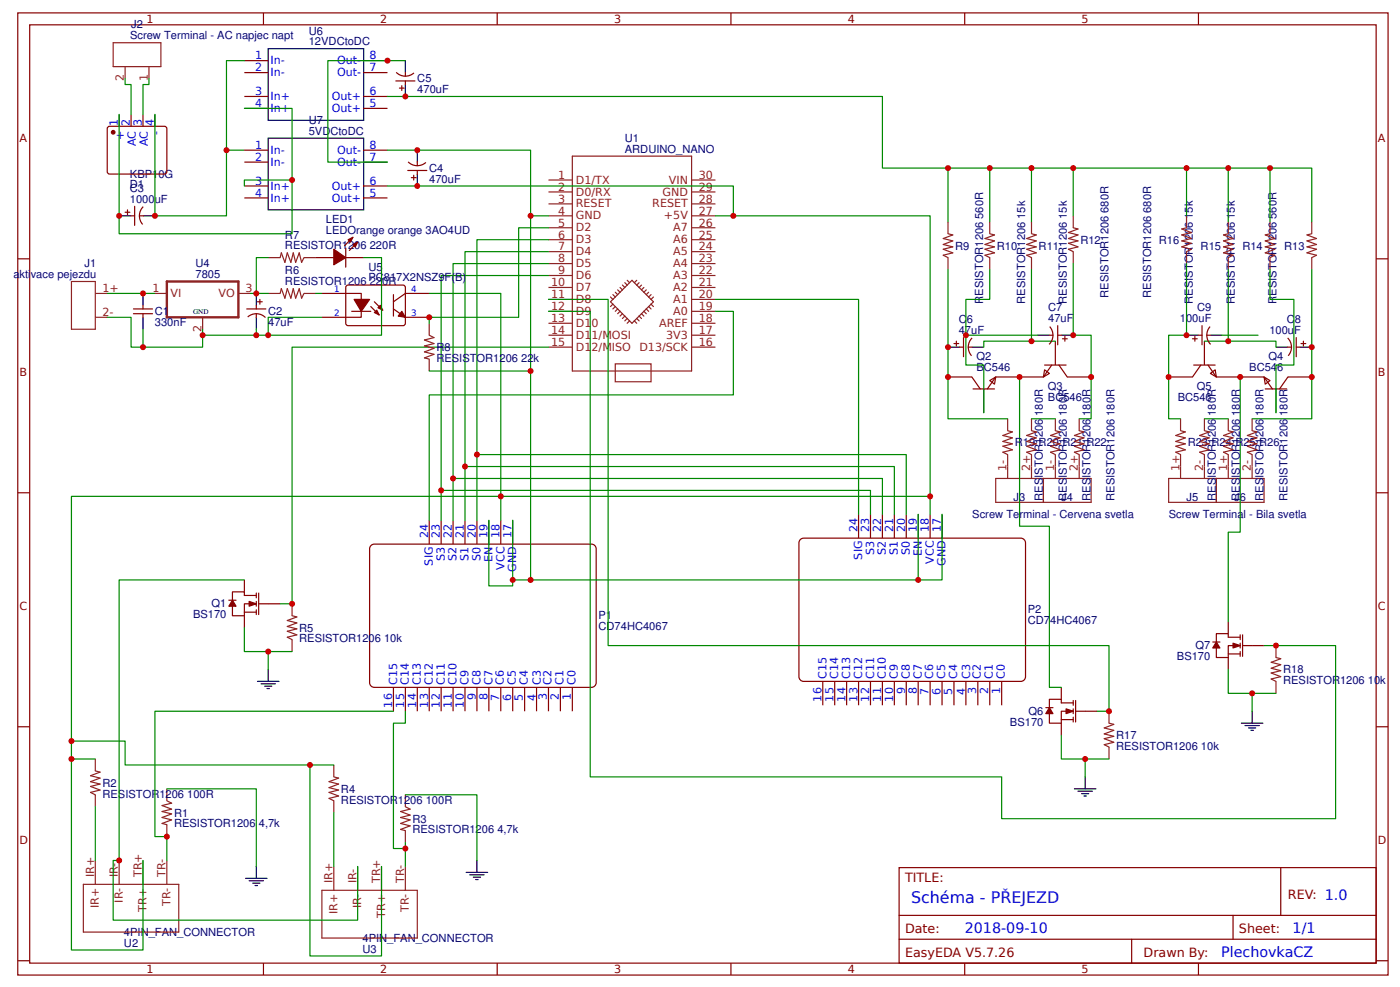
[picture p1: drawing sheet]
<svg xmlns="http://www.w3.org/2000/svg" width="311mm" height="219mm" viewBox="0 0 311 219" stroke-linecap="round" stroke-linejoin="round" font-family="sans-serif">
<g fill="none" stroke="#800" stroke-width=".26">
<path d="M3.9 2.9h304v213.2h-304zM6.6 5.5h298.7v208h-298.7zM58.4 2.9v2.6M110.3 2.9v2.6M162.2 2.9v2.6M214 2.9v2.6M265.9 2.9v2.6M3.9 57.4h2.7M305.3 57.4h2.6M3.9 109.2h2.7M305.3 109.2h2.6M3.9 161.1h2.7"/>
<path d="M305.3 161.1h2.6M199.5 192.3h105.8v21.2h-105.8zM284.1 192.3v10.6M3.9 212.9h2.7M58.4 213.5v2.6M110.3 213.5v2.6M162.2 213.5v2.6M199.5 202.9h105.8M199.5 208.2h105.8M214 213.5v2.6M251.1 208.2v5.3M265.9 213.5v2.6"/>
<path d="M273.6 202.9v5.3M305.3 212.9h2.6"/>
</g>
<g fill="none" stroke="#8d2323" stroke-width=".26">
<path d="M121.7 39.9h5.3M127 34.6h26.4v47.6h-26.4zM153.4 39.9h5.3M121.7 58.4h5.3M121.7 55.8h5.3M121.7 53.1h5.3M121.7 50.5h5.3M121.7 47.8h5.3M121.7 45.2h5.3M121.7 42.5h5.3M153.4 58.4h5.3M153.4 55.8h5.3"/>
<path d="M153.4 53.1h5.3M153.4 50.5h5.3M153.4 47.8h5.3M153.4 45.2h5.3M153.4 42.5h5.3M121.7 74.3h5.3M121.7 71.6h5.3M121.7 69h5.3M121.7 66.4h5.3M121.7 63.7h5.3M121.7 61.1h5.3M121.7 76.9h5.3"/>
<path d="M135.4 66.9l4.8-4.8 4.8 4.8-4.8 4.7zM135.4 65.8l.6 .6M136 65.3l.5 .5M136 67.4l-.6 .5M136.5 64.8l.5 .5M136.5 67.9l-.5 .6M137 64.2l.6 .6M137 68.5l-.5 .5M137.6 63.7l.5 .5M137.6 69l-.6 .5M138.1 63.2l.5 .5M138.1 69.5l-.5 .6"/>
<path d="M138.6 62.7l.5 .5M138.6 70.1l-.5 .5M139.1 62.1l.6 .6M139.1 70.6l-.5 .5M139.7 71.1l-.6 .5M140.7 71.1l.6 .5M141.3 70.6l.5 .5M141.3 62.1l-.6 .6M141.8 70.1l.5 .5M141.8 62.7l-.5 .5M142.3 69.5l.5 .6M142.3 63.2l-.5 .5"/>
<path d="M142.8 69l.6 .5M142.8 63.7l-.5 .5M143.4 68.5l.5 .5M143.4 64.2l-.6 .6M143.9 67.9l.5 .6M143.9 64.8l-.5 .5M144.4 67.4l.6 .5M144.4 65.3l-.5 .5M145 65.8l-.6 .6M153.4 74.3h5.3M153.4 71.6h5.3M153.4 69h5.3"/>
<path d="M153.4 66.4h5.3M153.4 63.7h5.3M153.4 61.1h5.3M153.4 76.9h5.3M136.5 80.6h7.9v4h-7.9z"/>
</g>
<path d="M82.2 121l.9-.4h48.1a1.06 1.06 0 0 1 1.1 1.1v29.6a1.06 1.06 0 0 1-1.1 1h-48.1a1.06 1.06 0 0 1-1.1-1v-29.6z" fill="#fff" stroke="#800000" stroke-width=".26"/>
<g fill="none" stroke="#800" stroke-width=".26">
<path d="M95.2 115.3v5.3M97.9 115.3v5.3M100.5 115.3v5.3M103.2 115.3v5.3M105.8 115.3v5.3M108.5 115.3v5.3M111.1 115.3v5.3M113.7 115.3v5.3M87.3 152.3v5.3M89.9 152.3v5.3M92.6 152.3v5.3M95.2 152.3v5.3"/>
<path d="M97.9 152.3v5.3M100.5 152.3v5.3M103.2 152.3v5.3M105.8 152.3v5.3M108.5 152.3v5.3M111.1 152.3v5.3M113.7 152.3v5.3M116.4 152.3v5.3M119 152.3v5.3M121.7 152.3v5.3M124.3 152.3v5.3M127 152.3v5.3"/>
</g>
<path d="M177.4 119.7l.9-.4h48.2a1.06 1.06 0 0 1 1 1v29.7a1.06 1.06 0 0 1-1 1h-48.2a1.06 1.06 0 0 1-1.1-1v-29.7z" fill="#fff" stroke="#800000" stroke-width=".26"/>
<g fill="none" stroke="#800" stroke-width=".26">
<path d="M54.2 13.4h5.3M54.2 16.1h5.3M80.7 13.4h5.3M80.7 16.1h5.3M87.8 17.9h4.2M87.9 16a2.84 2.84 0 0 0 3.9 .2M88.6 19.5h1.1M89.1 19v1.1M89.9 16.1v.8M89.9 17.9v.8M24 28.1h12.8l.2 .4-.1 9.8-.4 .3-12.5-.1-.2-.5v-9.5zM26.4 25.3v2.7"/>
<path d="M29.1 25.3v2.7M31.7 25.3v2.7M34.4 25.3v2.7M54.2 21.4h5.3M54.2 24h5.3M54.2 33.3h5.3M54.2 35.9h5.3M80.7 21.4h5.3M80.7 24h5.3M80.7 33.3h5.3M80.7 35.9h5.3M90.5 37.8h4.2"/>
<path d="M90.5 35.9a2.84 2.84 0 0 0 4 .1M91.3 39.4h1M91.8 38.8v1.1M92.6 35.9v.8M92.6 37.8v.8M27.8 47h1M28.3 46.5v1.1M29.1 47.8h.8M29.9 45.7v4.3M30.9 47.8h.8M31.8 45.8a2.85 2.85 0 0 0-.1 3.9M54.2 41.2h5.3"/>
<path d="M54.2 43.9h5.3M70.1 57.1h4M76.7 57.1h4M76.7 55v4.2M78.3 52.6l-1.9 1.9M79.3 53.7l-1.8 1.8M80.7 41.2h5.3M80.7 43.9h5.3M29.6 68.5h4.2M29.6 69.5h4.2M31.7 67.7v.8M31.7 69.5v.8"/>
<path d="M54.7 68.5h4.3M55 70.3a2.85 2.85 0 0 1 3.9 .1M56.9 67.7v.8M56.9 69.5v.8M57.1 66.9h1.1M57.7 66.4v1M71.4 65h8.7v5.3h-8.7M77 63.3h12.7l.2 .4v8.2l-.5 .3-12.4-.1-.3-.5v-7.9zM78 69h4.3M82.3 67.9l1.8 1.9M83.1 66.9l1.8 1.8M87.3 68.5l2.6 1.8h5.3"/>
<path d="M87.3 65.3v4.8M95.2 65h-5.3l-2.6 1.9M211.6 76.1h1.1M212.2 75.6v1.1M213 76.9h.8M213.8 74.8v4.3M214.8 76.9h.8M215.7 74.9a2.85 2.85 0 0 0-.2 3.9M190.5 114v5.3M193.1 114v5.3M195.8 114v5.3M198.4 114v5.3"/>
<path d="M201.1 114v5.3M203.7 114v5.3M206.3 114v5.3M209 114v5.3M50.8 133h1.6M51.6 134.4v2.1h2.6M54.2 135.7h2.7M54.2 128.5v2.7M54.2 136.5v2.6M56.9 132h-2.7v-.8h-2.6v1.8M56.9 133.8h-2.7v2.7M56.9 131.4v1.1"/>
<path d="M56.9 133.3v1.1M56.9 135.1v1.1M57.4 131.4v4.8M57.4 133.8h4.8M182.5 151v5.3M185.2 151v5.3M187.8 151v5.3M190.5 151v5.3M193.1 151v5.3M195.8 151v5.3M198.4 151v5.3M201.1 151v5.3"/>
<path d="M203.7 151v5.3M206.3 151v5.3M209 151v5.3M211.6 151v5.3M214.3 151v5.3M216.9 151v5.3M219.6 151v5.3M222.2 151v5.3"/>
</g>
<g fill="none" stroke="#080" stroke-width=".26">
<path d="M27.8 17.4v1.3h1.3v6.6M33 17.4v1.3h-1.3v6.6M54.2 13.4h-4v19.9M89.9 13.4h-17.2v22.5h13.3M26.4 25.3v26.5h38.4v-11.9M34.4 25.3v22.5h15.8v-14.5h4M54.2 24h10.6v15.9h-10.6v1.3M86 33.3h31.7v14.5M86 21.4h109.8v15.9h14.5M219.6 37.3h9.2v11.9M228.8 37.3h9.3v10.5M59.5 57.1h-2.6v7.9"/>
<path d="M80.7 57.1h3.9v17.2h-25.1M86 41.2h76.7v6.6M121.7 53.1h-15.9v47.7M121.7 55.8h-18.5v47.6M121.7 58.4h-21.2v47.6M121.7 47.8h-4v80.7M121.7 50.5h-6.6v19.8h-19.9v1.3M158.7 47.8h47.6v66.2M210.3 49.2v-11.9h9.3v11.9M210.3 59.7v33.1h13.2M23.8 70.3h5.3v6.6h15.9v-3.9M23.8 65h10.6"/>
<path d="M31.7 73v3.9M55.5 65h4M56.9 73v1.3M70.1 65h1.3M71.4 70.3h-11.9v4h-14.5M95.2 65h15.9v45h-95.3v58.2M121.7 61.1h-23.8v47.6M121.7 76.9h-56.9v56.9h-2.6M158.7 69h4v18.5h-67.5v27.8M158.7 66.4h31.8v47.6M95.2 82.2h22.5M108.5 115.3v14.6h5.2v-14.6"/>
<path d="M193.1 114v-5.3h-95.2v6.6M195.8 114v-8h-95.3v9.3M198.4 114v-10.6h-95.2v11.9M201.1 114v-13.2h-95.3v14.5M203.7 114v14.5h5.3v-14.5M206.3 110h-95.2v5.3M54.2 128.5h-27.8v62.2h-1.3v13.2h54.2v-11.9M54.2 139.1v5.3h10.6M113.7 128.5h90M59.5 144.4v4M87.3 157.6h-52.9v27.8h2.6v5.3M89.9 157.6v2.7h-2.6v27.8h2.6"/>
<path d="M15.8 164.3h12v5.2h41M21.1 168.2h-5.3v42.4h15.9v-19.9M21.1 178.8v11.9M37 174.8h19.9v17.2M74.1 169.5h-5.3v42.4h15.8v-19.9M89.9 176.2h15.9v14.5M74.1 180.1v11.9M89.9 186.7v5.3"/>
</g>
<g fill="none" stroke="#8d2323" stroke-width=".26">
<path d="M25.1 9.5h10.6v5.3h-10.6zM27.8 14.8v2.6M33 14.8v2.6M59.5 57.1h2.7l.2-1.1 .8 2.2 .5-2.2 .8 2.2 .6-2.2 .5 2.2 .8-2.2 .5 2.2 .5-1.1h2.7M210.3 49.2v2.6l1.1 .3-2.1 .8 2.1 .5-2.1 .8 2.1 .5-2.1 .5 2.1 .8-2.1 .6 1 .5v2.6M219.6 49.2v2.6l1 .3-2.1 .8 2.1 .5-2.1 .8 2.1 .5-2.1 .5 2.1 .8-2.1 .6 1.1 .5v2.6M228.8 49.2v2.6l1.1 .3-2.1 .8 2.1 .5-2.1 .8 2.1 .5-2.1 .5 2.1 .8-2.1 .6 1 .5v2.6M238.1 47.8v2.7l1.1 .2-2.2 .8 2.2 .6-2.2 .8 2.2 .5-2.2 .5 2.2 .8-2.2 .5 1.1 .6v2.6M15.8 62.4h5.3v10.6h-5.3zM21.1 65h2.7M21.1 70.3h2.7M34.4 65h2.6"/>
<path d="M45 70.3v2.7M52.9 65h2.6M59.5 65h2.7l.2-1 .8 2.1 .5-2.1 .8 2.1 .6-2.1 .5 2.1 .8-2.1 .5 2.1 .5-1.1h2.7M95.2 71.6v2.7l1.1 .5-2.1 .6 2.1 .7-2.1 .6 2.1 .5-2.1 .8 2.1 .5-2.1 .8 1 .3v2.6M220.9 106h21.2v5.3h-21.2zM223.5 103.4v2.6M228.8 103.4v2.6M231.5 106v5.3M234.1 103.4v2.6M239.4 103.4v2.6M259.3 106h21.1v5.3h-21.1zM261.9 103.4v2.6"/>
<path d="M267.2 103.4v2.6M269.8 106v5.3M272.5 103.4v2.6M277.8 103.4v2.6M64.8 133.8v2.7l1.1 .2-2.2 .8 2.2 .6-2.2 .8 2.2 .5-2.2 .5 2.2 .8-2.2 .5 1.1 .6v2.6M21.1 168.2v2.7l1.1 .2-2.1 .8 2.1 .6-2.1 .7 2.1 .6-2.1 .5 2.1 .8-2.1 .5 1 .6v2.6M37 174.8v2.7l1.1 .5-2.1 .5 2.1 .8-2.1 .6 2.1 .5-2.1 .8 2.1 .5-2.1 .8 1 .3v2.6M74.1 169.5v2.7l1 .3-2.1 .7 2.1 .6-2.1 .8 2.1 .5-2.1 .5 2.1 .8-2.1 .6 1.1 .5v2.6M89.9 176.2v2.6l1.1 .5-2.1 .6 2.1 .8-2.1 .5 2.1 .5-2.1 .8 2.1 .5-2.1 .8 1 .3v2.6M18.5 196h21.2v10.6h-21.2zM21.1 190.7v5.3M26.4 190.7v5.3"/>
<path d="M31.7 190.7v5.3M37 190.7v5.3M71.4 197.3h21.2v10.6h-21.2zM74.1 192v5.3M79.3 192v5.3M84.6 192v5.3M89.9 192v5.3"/>
</g>
<g fill="none" stroke="#000" stroke-width=".26">
<path d="M59.5 10.8h21.2v15.9h-21.2zM89.9 13.4v2.7M89.9 18.7v2.7M59.5 30.6h21.2v15.9h-21.2zM92.6 33.3v2.6M92.6 38.6v2.6M26.4 47.8h2.7M31.7 47.8h2.7M31.7 65v2.7M31.7 70.3v2.7M56.9 65v2.7M56.9 70.3v2.7"/>
<path d="M210.3 76.9h2.7M215.6 76.9h2.7M57.1 151h4.8M57.9 151.6h3.2M58.7 152.1h1.6M59.2 152.6h.6M59.5 148.4v2.6M54.5 194.7h4.7M55.3 195.2h3.1M56.1 195.7h1.6M56.6 196.3h.5M56.9 192v2.7"/>
<path d="M103.4 193.4h4.8M104.2 193.9h3.2M105 194.4h1.6M105.5 194.9h.6M105.8 190.7v2.7"/>
</g>
<g fill="#800" stroke="#800" stroke-width=".26">
<path d="M55.3 133.3l1.6 .5-1.6 .6z"/>
<path d="M51.6 133l.8 1.4h-1.6z"/>
<path d="M89.1 69l.8 1.3-1.6-.2z"/>
<path d="M83.1 69.3l.5-.6 .5 1.1z"/>
<path d="M83.8 68.2l.6-.5 .5 1z"/>
<path d="M78.6 66.4h3.4l-1.9 2.6z"/>
<path d="M78.3 54.2l1-.5-.5 1z"/>
<path d="M77.2 53.1l1.1-.5-.5 1.1z"/>
<path d="M74.1 55.2l2.6 1.9-2.6 1.6z"/>
<circle cx="25.1" cy="29.3" r=".4"/>
</g>
<path d="M37 62.4h15.9v7.9h-15.9z" fill="none" stroke="#8d2323" stroke-width=".53"/>
<path d="M219.6 84.3l1.3-.7-.3 1.5z" fill="#fefefe" stroke="#800" stroke-width=".26"/>
<path d="M210.3 83.6h5.3l1.9 2.6M215.9 86.2h4.7M218.3 86.2v5.3M226.2 83.6h-5.3l-1.9 2.6" fill="none" stroke="#800" stroke-width=".26"/>
<path d="M219.6 59.7v6.7h-5.3v14.5h4v10.6" fill="none" stroke="#080" stroke-width=".26"/>
<path d="M231.7 82l1.1 .8-1.3 .8z" fill="#fefefe" stroke="#800" stroke-width=".26"/>
<g fill="none" stroke="#800" stroke-width=".26">
<path d="M232.8 74.3h.8M232.9 72.4a2.84 2.84 0 0 1-.2 3.9M234.1 75.6v5.3M234.7 72.2v4.2M234.7 74.3h.8M235.7 75.1h1.1M236.2 74.6v1M285.7 74.9a2.84 2.84 0 0 1 .1 3.9M285.7 76.9h.8M287.6 74.8v4.3M287.6 76.9h.8M288.6 76.1h1.1"/>
<path d="M289.2 75.6v1.1M231.7 80.9h4.8M233.3 80.9l-1.8 2.7h-5.3M234.9 80.9l1.9 2.7h5.3"/>
</g>
<path d="M272.5 37.3h-9.3v10.5M281.8 37.3h-9.3v11.9M228.8 59.7v15.9M238.1 58.4v15.9h4v18.5h-2.7M281.8 49.2v-11.9h9.2v11.9M291 59.7v33.1h-13.2M214.3 74.3h15.9M234.1 75.6h-15.8v1.3" fill="none" stroke="#080" stroke-width=".26"/>
<path d="M230.2 74.3h2.6M235.5 74.3h2.6M283.1 76.9h2.6M288.4 76.9h2.6" fill="none" stroke="#000" stroke-width=".26"/>
<path d="M263.2 47.8v2.7l-1 .2 2.1 .8-2.1 .6 2.1 .8-2.1 .5 2.1 .5-2.1 .8 2.1 .5-1.1 .6v2.6M272.5 49.2v2.6l-1.1 .3 2.2 .8-2.2 .5 2.2 .8-2.2 .5 2.2 .5-2.2 .8 2.2 .6-1.1 .5v2.6M281.8 49.2v2.6l-1.1 .3 2.1 .8-2.1 .5 2.1 .8-2.1 .5 2.1 .5-2.1 .8 2.1 .6-1 .5v2.6M291 49.2v2.6l-1 .3 2.1 .8-2.1 .5 2.1 .8-2.1 .5 2.1 .5-2.1 .8 2.1 .6-1.1 .5v2.6" fill="none" stroke="#8d2323" stroke-width=".26"/>
<path d="M280.4 83.6l1.4 .7-1.1 .8z" fill="#fefefe" stroke="#800" stroke-width=".26"/>
<path d="M275.1 83.6h5.3l1.9 2.6M280.7 86.2h4.8M283.1 86.2v5.3M291 83.6h-5.3l-1.8 2.6" fill="none" stroke="#800" stroke-width=".26"/>
<path d="M281.8 59.7v6.7h5.2v14.5h-3.9v10.6" fill="none" stroke="#080" stroke-width=".26"/>
<path d="M268.5 82.8l1.1-.8 .2 1.6z" fill="#fefefe" stroke="#800" stroke-width=".26"/>
<g fill="none" stroke="#800" stroke-width=".26">
<path d="M264.6 75.1h1M265.1 74.6v1M265.9 74.3h.8M266.7 72.2v4.2M267.2 75.6v5.3M267.7 74.3h.8M268.5 72.4a2.85 2.85 0 0 0 .1 3.9M264.8 80.9h4.8M266.4 80.9l-1.8 2.7h-5.3M268 80.9l1.8 2.7h5.3M272.5 137.8v2.6M232 156.8h1.6"/>
<path d="M232.8 158.2v2.1h2.7M235.5 159.5h2.6M235.5 152.3v2.7M238.1 155.8h-2.6v-.8h-2.7v1.8M238.1 157.6h-2.6v2.7M238.1 155.3v1M238.1 157.1v1.1M238.1 159v1M238.6 155.3v4.7M238.6 157.6h4.8M269.1 142.3h1.5M269.8 143.6v2.1h2.7"/>
<path d="M272.5 144.9h2.6M272.5 145.7v2.7M275.1 141.2h-2.6v-.8h-2.7v1.9M275.1 143.1h-2.6v2.6M275.1 140.7v1.1M275.1 142.6v1M275.1 144.4v1.1M275.7 140.7v4.8M275.7 143.1h4.7M235.5 160.3v2.6"/>
</g>
<g fill="none" stroke="#080" stroke-width=".26">
<path d="M238.1 37.3h25.1M263.2 58.4v15.9h-3.9v18.5h2.6M272.5 59.7v15.9M121.7 69h9.2v103.2h91.3v9.3h74.1v-38.4h-15.9M121.7 66.4h13.2v76.7h111.1v14.5h-2.6M267.2 75.6h15.9v1.3M271.2 74.3h7.9M226.2 83.6v33h6.6v35.7h2.7M228.8 92.8h5.3M267.2 92.8h5.3M275.1 83.6v34.4h-2.6v19.8M272.5 148.4v5.3h10.6"/>
<path d="M277.8 153.7v3.9M235.5 162.9v5.3h10.5M240.7 168.2v4"/>
</g>
<path d="M263.2 74.3h2.7M268.5 74.3h2.7M277.8 157.6v2.7M238.4 174.8h4.7M239.2 175.4h3.1M240 175.9h1.5M240.5 176.4h.5M240.7 172.2v2.6M275.4 160.3h4.8M276.2 160.8h3.2M277 161.3h1.6M277.5 161.9h.6" fill="none" stroke="#000" stroke-width=".26"/>
<g fill="#800" stroke="#800" stroke-width=".26">
<path d="M236.5 157.1l1.6 .5-1.6 .6z"/>
<path d="M232.8 156.8l.8 1.4h-1.6z"/>
<path d="M273.6 142.6l1.5 .5-1.5 .5z"/>
<path d="M269.8 142.3l.8 1.3h-1.5z"/>
</g>
<path d="M223.5 92.8v2.7l1.1 .2-2.1 .8 2.1 .5-2.1 .8 2.1 .6-2.1 .5 2.1 .8-2.1 .5 1 .6v2.6M228.8 92.8v2.7l1.1 .2-2.1 .8 2.1 .5-2.1 .8 2.1 .6-2.1 .5 2.1 .8-2.1 .5 1 .6v2.6M234.1 92.8v2.7l1.1 .2-2.1 .8 2.1 .5-2.1 .8 2.1 .6-2.1 .5 2.1 .8-2.1 .5 1 .6v2.6M239.4 92.8v2.7l1.1 .2-2.1 .8 2.1 .5-2.1 .8 2.1 .6-2.1 .5 2.1 .8-2.1 .5 1 .6v2.6M261.9 92.8v2.7l1.1 .2-2.1 .8 2.1 .5-2.1 .8 2.1 .6-2.1 .5 2.1 .8-2.1 .5 1 .6v2.6M267.2 92.8v2.7l1.1 .2-2.2 .8 2.2 .5-2.2 .8 2.2 .6-2.2 .5 2.2 .8-2.2 .5 1.1 .6v2.6M272.5 92.8v2.7l1.1 .2-2.2 .8 2.2 .5-2.2 .8 2.2 .6-2.2 .5 2.2 .8-2.2 .5 1.1 .6v2.6M277.8 92.8v2.7l1 .2-2.1 .8 2.1 .5-2.1 .8 2.1 .6-2.1 .5 2.1 .8-2.1 .5 1.1 .6v2.6M246 157.6v2.7l1.1 .2-2.1 .8 2.1 .6-2.1 .8 2.1 .5-2.1 .5 2.1 .8-2.1 .5 1 .6v2.6M283.1 143.1v2.6l1 .3-2.1 .8 2.1 .5-2.1 .8 2.1 .5-2.1 .6 2.1 .8-2.1 .5 1.1 .5v2.7" fill="none" stroke="#8d2323" stroke-width=".26"/>
<g fill="#c00">
<circle cx="238.1" cy="37.3" r=".66"/>
<circle cx="263.2" cy="37.3" r=".66"/>
<circle cx="283.1" cy="143.1" r=".66"/>
<circle cx="246" cy="157.6" r=".66"/>
<circle cx="226.2" cy="83.6" r=".66"/>
<circle cx="240.7" cy="168.2" r=".66"/>
<circle cx="272.5" cy="75.6" r=".66"/>
<circle cx="291" cy="83.6" r=".66"/>
<circle cx="291" cy="76.9" r=".66"/>
<circle cx="272.5" cy="37.3" r=".66"/>
<circle cx="281.8" cy="37.3" r=".66"/>
<circle cx="263.2" cy="74.3" r=".66"/>
<circle cx="259.3" cy="83.6" r=".66"/>
<circle cx="242.1" cy="83.6" r=".66"/>
<circle cx="238.1" cy="74.3" r=".66"/>
<circle cx="89.9" cy="21.4" r=".66"/>
<circle cx="210.3" cy="37.3" r=".66"/>
<circle cx="219.6" cy="37.3" r=".66"/>
<circle cx="92.6" cy="33.3" r=".66"/>
<circle cx="117.7" cy="47.8" r=".66"/>
<circle cx="92.6" cy="41.2" r=".66"/>
<circle cx="95.2" cy="70.3" r=".66"/>
<circle cx="59.5" cy="144.4" r=".66"/>
<circle cx="89.9" cy="188.1" r=".66"/>
<circle cx="37" cy="185.4" r=".66"/>
<circle cx="206.3" cy="110" r=".66"/>
<circle cx="117.7" cy="128.5" r=".66"/>
<circle cx="100.5" cy="106" r=".66"/>
<circle cx="105.8" cy="100.8" r=".66"/>
<circle cx="203.7" cy="128.5" r=".66"/>
<circle cx="113.7" cy="128.5" r=".66"/>
<circle cx="103.2" cy="103.4" r=".66"/>
<circle cx="97.9" cy="108.7" r=".66"/>
<circle cx="15.8" cy="168.2" r=".66"/>
<circle cx="111.1" cy="110" r=".66"/>
<circle cx="68.8" cy="169.5" r=".66"/>
<circle cx="15.8" cy="164.3" r=".66"/>
<circle cx="64.8" cy="133.8" r=".66"/>
<circle cx="26.4" cy="190.7" r=".66"/>
<circle cx="45" cy="74.3" r=".66"/>
<circle cx="31.7" cy="65" r=".66"/>
<circle cx="31.7" cy="76.9" r=".66"/>
<circle cx="56.9" cy="65" r=".66"/>
<circle cx="56.9" cy="74.3" r=".66"/>
<circle cx="59.5" cy="74.3" r=".66"/>
<circle cx="117.7" cy="82.2" r=".66"/>
<circle cx="64.8" cy="39.9" r=".66"/>
<circle cx="26.4" cy="47.8" r=".66"/>
<circle cx="34.4" cy="47.8" r=".66"/>
<circle cx="50.2" cy="33.3" r=".66"/>
<circle cx="162.7" cy="47.8" r=".66"/>
<circle cx="86" cy="13.4" r=".66"/>
<circle cx="228.8" cy="37.3" r=".66"/>
<circle cx="210.3" cy="76.9" r=".66"/>
<circle cx="210.3" cy="83.6" r=".66"/>
<circle cx="214.3" cy="74.3" r=".66"/>
<circle cx="228.8" cy="75.6" r=".66"/>
<circle cx="277.8" cy="153.7" r=".66"/>
<circle cx="275.1" cy="83.6" r=".66"/>
</g>
<text font-size="3.5" fill="#00f" x="202.1" y="200.2">Schéma - PŘEJEZD</text>
<g font-size="3.2" fill="#00f">
<text x="214" y="206.9">2018-09-10</text>
<text x="286.8" y="206.9">1/1</text>
<text x="270.9" y="212.1">PlechovkaCZ</text>
</g>
<g font-size="2.8" fill="#800">
<text x="200.8" y="195.5">TITLE:</text>
<text x="285.7" y="199.2">REV: 1.0</text>
<text x="200.8" y="206.9">Date:</text>
<text x="274.9" y="206.9">Sheet:</text>
<text x="200.8" y="212.1">EasyEDA V5.7.26</text>
<text x="253.7" y="212.1">Drawn By:</text>
</g>
<g font-size="2.5" fill="#800">
<text x="32.5" y="5.1">1</text>
<text x="84.4" y="5.1">2</text>
<text x="136.2" y="5.1">3</text>
<text x="188.1" y="5.1">4</text>
<text x="240" y="5.1">5</text>
<text x="4.3" y="31.4">A</text>
<text x="305.7" y="31.4">A</text>
<text x="4.3" y="83.3">B</text>
<text x="305.7" y="83.3">B</text>
<text x="4.3" y="135.1">C</text>
<text x="305.7" y="135.1">C</text>
<text x="4.3" y="187">D</text>
<text x="305.7" y="187">D</text>
<text x="32.5" y="215.7">1</text>
<text x="84.4" y="215.7">2</text>
<text x="136.2" y="215.7">3</text>
<text x="188.1" y="215.7">4</text>
<text x="240" y="215.7">5</text>
</g>
<g font-size="2.5" fill="#000080">
<text x="28.8" y="8.7">Screw Terminal - AC napjec napt</text>
<text x="29.1" y="6.3">J2</text>
<text x="68.5" y="10">12VDCtoDC</text>
<text x="68.5" y="7.7">U6</text>
<text x="92.6" y="20.7">470uF</text>
<text x="92.6" y="18.3">C5</text>
<text x="68.5" y="29.8">5VDCtoDC</text>
<text x="68.5" y="27.5">U7</text>
<text x="138.6" y="33.8">ARDUINO_NANO</text>
<text x="138.6" y="31.4">U1</text>
<text x="28.8" y="39.4">KBP10G</text>
<text x="28.8" y="41.8">D1</text>
<text x="95.2" y="40.5">470uF</text>
<text x="95.2" y="38.1">C4</text>
<text x="28.8" y="44.9">1000uF</text>
<text x="28.8" y="42.6">C3</text>
<text x="63.2" y="52.9">R7</text>
<text x="72.3" y="49.4">LED1</text>
<text x="72.3" y="51.8">LEDOrange orange 3AO4UD</text>
<text x="239.7" y="54">R12</text>
<text x="257.1" y="54">R16</text>
<text x="18.8" y="59.2">J1</text>
<text x="43.4" y="59.2">U4</text>
<text x="63.2" y="55.2">RESISTOR1206 220R</text>
<text x="81.7" y="60">U5</text>
<text x="211.9" y="55.3">R9</text>
<text x="221.2" y="55.3">R10</text>
<text x="230.4" y="55.3">R11</text>
<text x="266.4" y="55.3">R15</text>
<text x="275.6" y="55.3">R14</text>
<text x="284.9" y="55.3">R13</text>
<text x="3" y="61.6">aktivace pejezdu</text>
<text x="43.4" y="61.6">7805</text>
<text x="63.2" y="63.2">RESISTOR1206 220R</text>
<text x="63.2" y="60.8">R6</text>
<text x="81.7" y="62.4">PC817X2NSZ9F(B)</text>
<text x="245.9" y="66" transform="rotate(-90 245.9 66)">RESISTOR1206 680R</text>
<text x="255.4" y="66" transform="rotate(-90 255.4 66)">RESISTOR1206 680R</text>
<text x="34.4" y="69.9">C1</text>
<text x="59.5" y="69.9">C2</text>
<text x="212.7" y="71.6">C6</text>
<text x="218.1" y="67.3" transform="rotate(-90 218.1 67.3)">RESISTOR1206 560R</text>
<text x="227.4" y="67.3" transform="rotate(-90 227.4 67.3)">RESISTOR1206 15k</text>
<text x="232.6" y="71.4">47uF</text>
<text x="232.6" y="69">C7</text>
<text x="236.7" y="67.3" transform="rotate(-90 236.7 67.3)">RESISTOR1206 15k</text>
<text x="261.8" y="71.4">100uF</text>
<text x="264.7" y="67.3" transform="rotate(-90 264.7 67.3)">RESISTOR1206 15k</text>
<text x="265.6" y="69">C9</text>
<text x="273.9" y="67.3" transform="rotate(-90 273.9 67.3)">RESISTOR1206 15k</text>
<text x="283.2" y="67.3" transform="rotate(-90 283.2 67.3)">RESISTOR1206 560R</text>
<text x="285.5" y="71.6">C8</text>
<text x="34.4" y="72.2">330nF</text>
<text x="59.5" y="72.2">47uF</text>
<text x="96.8" y="77.8">R8</text>
<text x="212.7" y="74">47uF</text>
<text x="281.6" y="74">100uF</text>
<text x="96.8" y="80.2">RESISTOR1206 22k</text>
<text x="216.6" y="82.2">BC546</text>
<text x="216.6" y="79.8">Q2</text>
<text x="277.2" y="82.2">BC546</text>
<text x="281.4" y="79.8">Q4</text>
<text x="232.5" y="88.8">BC546</text>
<text x="232.5" y="86.4">Q3</text>
<text x="261.3" y="88.8">BC546</text>
<text x="265.6" y="86.4">Q5</text>
<text x="225.1" y="99">R19 R20 R21 R22</text>
<text x="263.5" y="99">R23 R24 R25 R26</text>
<text x="224.9" y="111.1">J3</text>
<text x="231.4" y="111" transform="rotate(-90 231.4 111)">RESISTOR1206 180R</text>
<text x="235.5" y="111.1">J4</text>
<text x="236.7" y="111" transform="rotate(-90 236.7 111)">RESISTOR1206 180R</text>
<text x="242" y="111" transform="rotate(-90 242 111)">RESISTOR1206 180R</text>
<text x="247.2" y="111" transform="rotate(-90 247.2 111)">RESISTOR1206 180R</text>
<text x="263.2" y="111.1">J5</text>
<text x="269.7" y="111" transform="rotate(-90 269.7 111)">RESISTOR1206 180R</text>
<text x="273.8" y="111.1">J6</text>
<text x="275" y="111" transform="rotate(-90 275 111)">RESISTOR1206 180R</text>
<text x="280.3" y="111" transform="rotate(-90 280.3 111)">RESISTOR1206 180R</text>
<text x="285.6" y="111" transform="rotate(-90 285.6 111)">RESISTOR1206 180R</text>
<text x="215.7" y="114.8">Screw Terminal - Cervena svetla</text>
<text x="259.3" y="114.8">Screw Terminal - Bila svetla</text>
<text x="42.8" y="137">BS170</text>
<text x="47" y="134.6">Q1</text>
<text x="132.8" y="137.3">P1</text>
<text x="228" y="135.9">P2</text>
<text x="66.4" y="142.4">RESISTOR1206 10k</text>
<text x="66.4" y="140">R5</text>
<text x="132.8" y="139.6">CD74HC4067</text>
<text x="228" y="138.3">CD74HC4067</text>
<text x="265.2" y="143.9">Q7</text>
<text x="261.1" y="146.3">BS170</text>
<text x="284.7" y="149.2">R18</text>
<text x="284.7" y="151.6">RESISTOR1206 10k</text>
<text x="224.1" y="160.8">BS170</text>
<text x="228.2" y="158.4">Q6</text>
<text x="247.6" y="166.2">RESISTOR1206 10k</text>
<text x="247.6" y="163.8">R17</text>
<text x="22.7" y="176.8">RESISTOR1206 100R</text>
<text x="22.7" y="174.4">R2</text>
<text x="75.6" y="178.1">RESISTOR1206 100R</text>
<text x="75.6" y="175.7">R4</text>
<text x="38.6" y="183.4">RESISTOR1206 4,7k</text>
<text x="38.6" y="181">R1</text>
<text x="91.5" y="184.7">RESISTOR1206 4,7k</text>
<text x="91.5" y="182.3">R3</text>
<text x="27.5" y="207.4">4PIN_FAN_CONNECTOR</text>
<text x="27.5" y="209.8">U2</text>
<text x="80.4" y="208.7">4PIN_FAN_CONNECTOR</text>
<text x="80.4" y="211.1">U3</text>
</g>
<g font-size="2.5" fill="#8d2323">
<text x="27.5" y="17.9" transform="rotate(-90 27.5 17.9)">2</text>
<text x="32.8" y="17.9" transform="rotate(-90 32.8 17.9)">1</text>
<text x="123.8" y="39.6">1</text>
<text x="127.8" y="40.7">D1/TX</text>
<text x="148.4" y="40.7">VIN</text>
<text x="155" y="39.6">30</text>
<text x="123.8" y="47.6">4</text>
<text x="123.8" y="44.9">3</text>
<text x="123.8" y="42.3">2</text>
<text x="127.8" y="46">RESET</text>
<text x="127.8" y="43.3">D0/RX</text>
<text x="144.7" y="46">RESET</text>
<text x="147" y="43.3">GND</text>
<text x="155" y="42.3">29</text>
<text x="155" y="44.9">28</text>
<text x="155" y="47.6">27</text>
<text x="123.8" y="52.9">6</text>
<text x="123.8" y="50.2">5</text>
<text x="127.8" y="53.9">D3</text>
<text x="127.8" y="51.3">D2</text>
<text x="127.8" y="48.6">GND</text>
<text x="147.3" y="48.6">+5V</text>
<text x="149.4" y="51.3">A7</text>
<text x="149.4" y="53.9">A6</text>
<text x="155" y="50.2">26</text>
<text x="155" y="52.9">25</text>
<text x="123.8" y="58.2">8</text>
<text x="123.8" y="55.5">7</text>
<text x="127.8" y="59.2">D5</text>
<text x="127.8" y="56.6">D4</text>
<text x="149.4" y="56.6">A5</text>
<text x="149.4" y="59.2">A4</text>
<text x="155" y="55.5">24</text>
<text x="155" y="58.2">23</text>
<text x="22.7" y="64.8">1+</text>
<text x="33.9" y="64.8">1</text>
<text x="37.8" y="65.8">VI</text>
<text x="48.5" y="65.8">VO</text>
<text x="54.5" y="64.8">3</text>
<text x="122.2" y="63.4">10</text>
<text x="123.8" y="60.8">9</text>
<text x="127.8" y="64.5">D7</text>
<text x="127.8" y="61.9">D6</text>
<text x="149.4" y="61.9">A3</text>
<text x="149.4" y="64.5">A2</text>
<text x="155" y="60.8">22</text>
<text x="155" y="63.4">21</text>
<text x="22.7" y="70.1">2-</text>
<text x="122.2" y="71.4">13</text>
<text x="122.2" y="68.7">12</text>
<text x="122.2" y="66.1">11</text>
<text x="127.8" y="69.8">D9</text>
<text x="127.8" y="67.2">D8</text>
<text x="149.4" y="67.2">A1</text>
<text x="149.4" y="69.8">A0</text>
<text x="155" y="66.1">20</text>
<text x="155" y="68.7">19</text>
<text x="155" y="71.4">18</text>
<text x="44.7" y="73.5" transform="rotate(-90 44.7 73.5)">2</text>
<text x="122.2" y="74">14</text>
<text x="122.2" y="76.7">15</text>
<text x="127.8" y="75.1">D11/MOSI</text>
<text x="127.8" y="72.4">D10</text>
<text x="127.8" y="77.7">D12/MISO</text>
<text x="141.8" y="77.7">D13/SCK</text>
<text x="146.2" y="72.4">AREF</text>
<text x="147.8" y="75.1">3V3</text>
<text x="155" y="74">17</text>
<text x="155" y="76.7">16</text>
<text x="223.3" y="104.5" transform="rotate(-90 223.3 104.5)">1-</text>
<text x="228.6" y="104.5" transform="rotate(-90 228.6 104.5)">2+</text>
<text x="233.9" y="104.5" transform="rotate(-90 233.9 104.5)">1-</text>
<text x="239.2" y="104.5" transform="rotate(-90 239.2 104.5)">2+</text>
<text x="261.6" y="104.5" transform="rotate(-90 261.6 104.5)">1+</text>
<text x="266.9" y="104.5" transform="rotate(-90 266.9 104.5)">2-</text>
<text x="272.2" y="104.5" transform="rotate(-90 272.2 104.5)">1+</text>
<text x="277.5" y="104.5" transform="rotate(-90 277.5 104.5)">2-</text>
<text x="20.9" y="194.4" transform="rotate(-90 20.9 194.4)">IR+</text>
<text x="26.2" y="194.4" transform="rotate(-90 26.2 194.4)">IR-</text>
<text x="31.5" y="194.4" transform="rotate(-90 31.5 194.4)">TR+</text>
<text x="36.8" y="194.4" transform="rotate(-90 36.8 194.4)">TR-</text>
<text x="73.8" y="195.7" transform="rotate(-90 73.8 195.7)">IR+</text>
<text x="79.1" y="195.7" transform="rotate(-90 79.1 195.7)">IR-</text>
<text x="84.4" y="195.7" transform="rotate(-90 84.4 195.7)">TR+</text>
<text x="89.7" y="195.7" transform="rotate(-90 89.7 195.7)">TR-</text>
<text x="21.9" y="201.3" transform="rotate(-90 21.9 201.3)">IR+</text>
<text x="27.2" y="200" transform="rotate(-90 27.2 200)">IR-</text>
<text x="32.5" y="202.1" transform="rotate(-90 32.5 202.1)">TR+</text>
<text x="37.8" y="200.8" transform="rotate(-90 37.8 200.8)">TR-</text>
<text x="74.9" y="202.6" transform="rotate(-90 74.9 202.6)">IR+</text>
<text x="80.1" y="201.4" transform="rotate(-90 80.1 201.4)">IR-</text>
<text x="85.4" y="203.4" transform="rotate(-90 85.4 203.4)">TR+</text>
<text x="90.7" y="202.1" transform="rotate(-90 90.7 202.1)">TR-</text>
</g>
<g font-size="2.5" fill="#00f">
<text x="56.6" y="13.2">1</text>
<text x="56.6" y="15.8">2</text>
<text x="60" y="14.2">In-</text>
<text x="60" y="16.9">In-</text>
<text x="74.8" y="16.9">Out-</text>
<text x="74.8" y="14.2">Out-</text>
<text x="82" y="15.8">7</text>
<text x="82" y="13.2">8</text>
<text x="56.6" y="21.1">3</text>
<text x="56.6" y="23.8">4</text>
<text x="60" y="22.2">In+</text>
<text x="73.6" y="22.2">Out+</text>
<text x="82" y="23.8">5</text>
<text x="82" y="21.1">6</text>
<text x="26.2" y="27.9" transform="rotate(-90 26.2 27.9)">1</text>
<text x="28.8" y="27.9" transform="rotate(-90 28.8 27.9)">2</text>
<text x="31.5" y="27.9" transform="rotate(-90 31.5 27.9)">3</text>
<text x="34.1" y="27.9" transform="rotate(-90 34.1 27.9)">4</text>
<text x="35.4" y="29.9" transform="rotate(-90 35.4 29.9)">-</text>
<text x="60" y="24.8">In+</text>
<text x="73.6" y="24.8">Out+</text>
<text x="27.5" y="31" transform="rotate(-90 27.5 31)">+</text>
<text x="30.1" y="32.3" transform="rotate(-90 30.1 32.3)">AC</text>
<text x="32.8" y="32.3" transform="rotate(-90 32.8 32.3)">AC</text>
<text x="56.6" y="33">1</text>
<text x="56.6" y="35.7">2</text>
<text x="60" y="34.1">In-</text>
<text x="74.8" y="34.1">Out-</text>
<text x="82" y="35.7">7</text>
<text x="82" y="33">8</text>
<text x="56.6" y="41">3</text>
<text x="60" y="36.7">In-</text>
<text x="74.8" y="36.7">Out-</text>
<text x="82" y="41">6</text>
<text x="56.6" y="43.6">4</text>
<text x="60" y="42">In+</text>
<text x="60" y="44.7">In+</text>
<text x="73.6" y="44.7">Out+</text>
<text x="73.6" y="42">Out+</text>
<text x="82" y="43.6">5</text>
<text x="95" y="119.3" transform="rotate(-90 95 119.3)">24</text>
<text x="97.6" y="119.3" transform="rotate(-90 97.6 119.3)">23</text>
<text x="100.3" y="119.3" transform="rotate(-90 100.3 119.3)">22</text>
<text x="102.9" y="119.3" transform="rotate(-90 102.9 119.3)">21</text>
<text x="105.5" y="119.3" transform="rotate(-90 105.5 119.3)">20</text>
<text x="108.2" y="119.3" transform="rotate(-90 108.2 119.3)">19</text>
<text x="110.8" y="119.3" transform="rotate(-90 110.8 119.3)">18</text>
<text x="113.5" y="119.3" transform="rotate(-90 113.5 119.3)">17</text>
<text x="190.2" y="118" transform="rotate(-90 190.2 118)">24</text>
<text x="192.9" y="118" transform="rotate(-90 192.9 118)">23</text>
<text x="195.5" y="118" transform="rotate(-90 195.5 118)">22</text>
<text x="198.1" y="118" transform="rotate(-90 198.1 118)">21</text>
<text x="200.8" y="118" transform="rotate(-90 200.8 118)">20</text>
<text x="203.4" y="118" transform="rotate(-90 203.4 118)">19</text>
<text x="206.1" y="118" transform="rotate(-90 206.1 118)">18</text>
<text x="208.7" y="118" transform="rotate(-90 208.7 118)">17</text>
<text x="96" y="125.3" transform="rotate(-90 96 125.3)">SIG</text>
<text x="98.7" y="124.3" transform="rotate(-90 98.7 124.3)">S3</text>
<text x="101.3" y="124.3" transform="rotate(-90 101.3 124.3)">S2</text>
<text x="104" y="124.3" transform="rotate(-90 104 124.3)">S1</text>
<text x="106.6" y="124.3" transform="rotate(-90 106.6 124.3)">S0</text>
<text x="109.2" y="124.5" transform="rotate(-90 109.2 124.5)">EN</text>
<text x="191.3" y="124" transform="rotate(-90 191.3 124)">SIG</text>
<text x="193.9" y="122.9" transform="rotate(-90 193.9 122.9)">S3</text>
<text x="196.6" y="122.9" transform="rotate(-90 196.6 122.9)">S2</text>
<text x="199.2" y="122.9" transform="rotate(-90 199.2 122.9)">S1</text>
<text x="201.9" y="122.9" transform="rotate(-90 201.9 122.9)">S0</text>
<text x="204.5" y="123.2" transform="rotate(-90 204.5 123.2)">EN</text>
<text x="207.1" y="124.9" transform="rotate(-90 207.1 124.9)">VCC</text>
<text x="209.8" y="125.5" transform="rotate(-90 209.8 125.5)">GND</text>
<text x="111.9" y="126.3" transform="rotate(-90 111.9 126.3)">VCC</text>
<text x="114.5" y="126.8" transform="rotate(-90 114.5 126.8)">GND</text>
<text x="88.1" y="151.8" transform="rotate(-90 88.1 151.8)">C15</text>
<text x="90.7" y="151.8" transform="rotate(-90 90.7 151.8)">C14</text>
<text x="93.4" y="151.8" transform="rotate(-90 93.4 151.8)">C13</text>
<text x="96" y="151.8" transform="rotate(-90 96 151.8)">C12</text>
<text x="98.7" y="151.8" transform="rotate(-90 98.7 151.8)">C11</text>
<text x="101.3" y="151.8" transform="rotate(-90 101.3 151.8)">C10</text>
<text x="104" y="151.8" transform="rotate(-90 104 151.8)">C9</text>
<text x="105.5" y="155.2" transform="rotate(-90 105.5 155.2)">9</text>
<text x="106.6" y="151.8" transform="rotate(-90 106.6 151.8)">C8</text>
<text x="108.2" y="155.2" transform="rotate(-90 108.2 155.2)">8</text>
<text x="109.2" y="151.8" transform="rotate(-90 109.2 151.8)">C7</text>
<text x="110.7" y="155.3" transform="rotate(-90 110.7 155.3)">7</text>
<text x="111.8" y="151.8" transform="rotate(-90 111.8 151.8)">C6</text>
<text x="113.4" y="155.3" transform="rotate(-90 113.4 155.3)">6</text>
<text x="114.4" y="151.8" transform="rotate(-90 114.4 151.8)">C5</text>
<text x="116" y="155.3" transform="rotate(-90 116 155.3)">5</text>
<text x="117.1" y="151.8" transform="rotate(-90 117.1 151.8)">C4</text>
<text x="118.9" y="155.3" transform="rotate(-90 118.9 155.3)">4</text>
<text x="120" y="151.8" transform="rotate(-90 120 151.8)">C3</text>
<text x="121.3" y="155.2" transform="rotate(-90 121.3 155.2)">3</text>
<text x="122.4" y="151.8" transform="rotate(-90 122.4 151.8)">C2</text>
<text x="124" y="155.2" transform="rotate(-90 124 155.2)">2</text>
<text x="125" y="151.8" transform="rotate(-90 125 151.8)">C1</text>
<text x="126.6" y="155.2" transform="rotate(-90 126.6 155.2)">1</text>
<text x="127.7" y="151.8" transform="rotate(-90 127.7 151.8)">C0</text>
<text x="182.3" y="155.5" transform="rotate(-90 182.3 155.5)">16</text>
<text x="183.3" y="150.5" transform="rotate(-90 183.3 150.5)">C15</text>
<text x="184.9" y="155.5" transform="rotate(-90 184.9 155.5)">15</text>
<text x="186" y="150.5" transform="rotate(-90 186 150.5)">C14</text>
<text x="187.6" y="155.5" transform="rotate(-90 187.6 155.5)">14</text>
<text x="188.6" y="150.5" transform="rotate(-90 188.6 150.5)">C13</text>
<text x="190.2" y="155.5" transform="rotate(-90 190.2 155.5)">13</text>
<text x="191.3" y="150.5" transform="rotate(-90 191.3 150.5)">C12</text>
<text x="192.9" y="155.5" transform="rotate(-90 192.9 155.5)">12</text>
<text x="193.9" y="150.5" transform="rotate(-90 193.9 150.5)">C11</text>
<text x="195.5" y="155.5" transform="rotate(-90 195.5 155.5)">11</text>
<text x="196.6" y="150.5" transform="rotate(-90 196.6 150.5)">C10</text>
<text x="198.1" y="155.5" transform="rotate(-90 198.1 155.5)">10</text>
<text x="199.2" y="150.5" transform="rotate(-90 199.2 150.5)">C9</text>
<text x="200.8" y="153.9" transform="rotate(-90 200.8 153.9)">9</text>
<text x="201.9" y="150.5" transform="rotate(-90 201.9 150.5)">C8</text>
<text x="203.4" y="153.9" transform="rotate(-90 203.4 153.9)">8</text>
<text x="204.5" y="150.5" transform="rotate(-90 204.5 150.5)">C7</text>
<text x="206" y="153.9" transform="rotate(-90 206 153.9)">7</text>
<text x="207" y="150.5" transform="rotate(-90 207 150.5)">C6</text>
<text x="208.6" y="153.9" transform="rotate(-90 208.6 153.9)">6</text>
<text x="209.7" y="150.5" transform="rotate(-90 209.7 150.5)">C5</text>
<text x="211.3" y="153.9" transform="rotate(-90 211.3 153.9)">5</text>
<text x="212.3" y="150.5" transform="rotate(-90 212.3 150.5)">C4</text>
<text x="214.1" y="153.9" transform="rotate(-90 214.1 153.9)">4</text>
<text x="215.2" y="150.5" transform="rotate(-90 215.2 150.5)">C3</text>
<text x="216.6" y="153.9" transform="rotate(-90 216.6 153.9)">3</text>
<text x="217.6" y="150.5" transform="rotate(-90 217.6 150.5)">C2</text>
<text x="219.2" y="153.9" transform="rotate(-90 219.2 153.9)">2</text>
<text x="220.3" y="150.5" transform="rotate(-90 220.3 150.5)">C1</text>
<text x="221.9" y="153.9" transform="rotate(-90 221.9 153.9)">1</text>
<text x="222.9" y="150.5" transform="rotate(-90 222.9 150.5)">C0</text>
<text x="87" y="156.8" transform="rotate(-90 87 156.8)">16</text>
<text x="89.7" y="156.8" transform="rotate(-90 89.7 156.8)">15</text>
<text x="92.3" y="156.8" transform="rotate(-90 92.3 156.8)">14</text>
<text x="95" y="156.8" transform="rotate(-90 95 156.8)">13</text>
<text x="97.6" y="156.8" transform="rotate(-90 97.6 156.8)">12</text>
<text x="100.3" y="156.8" transform="rotate(-90 100.3 156.8)">11</text>
<text x="102.9" y="156.8" transform="rotate(-90 102.9 156.8)">10</text>
</g>
<g font-size="1.9" fill="#00f">
<text x="74.1" y="64.8">1</text>
<text x="91.3" y="64.8">4</text>
<text x="74.1" y="70.1">2</text>
<text x="91.3" y="70.1">3</text>
</g>
<text font-size="1.6" x="42.8" y="69.5">GND</text>
</svg>
